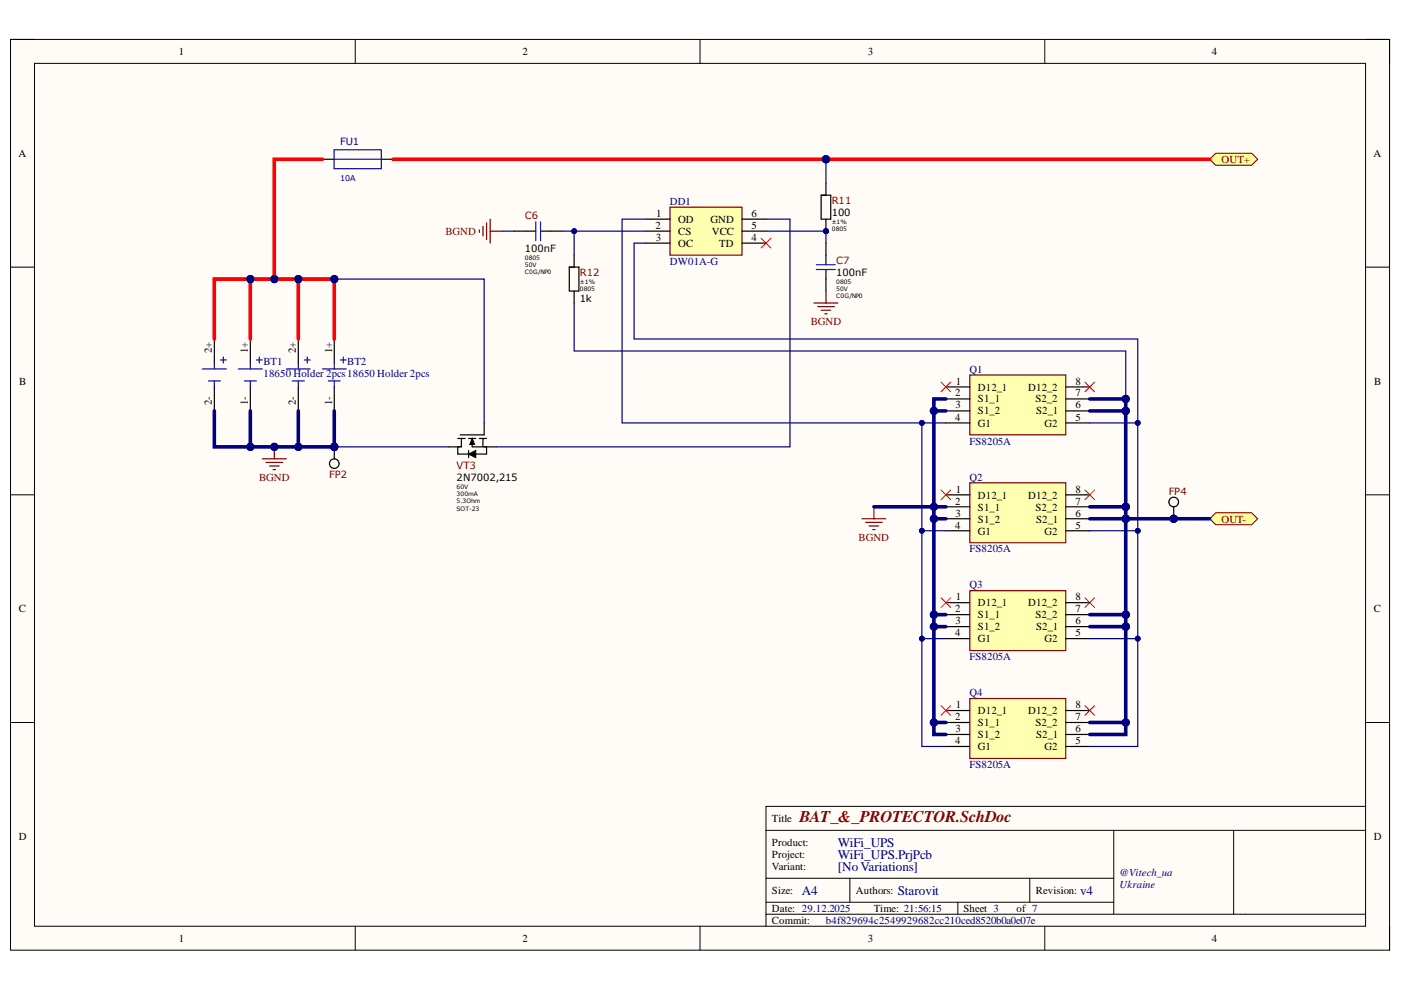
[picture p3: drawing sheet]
<svg xmlns="http://www.w3.org/2000/svg" width="297mm" height="210mm" viewBox="0 0 297 210" stroke-linecap="round" stroke-linejoin="round" font-family="sans-serif">
<path d="M2.2 8.4h292.4v193.1h-292.4z" fill-rule="evenodd" fill="#fffcf8"/>
<path d="M2.2 8.4h292.4v193.1h-292.4z" fill="none" stroke="#000" stroke-width=".21"/>
<path d="M7.3 13.4h282.2v183h-282.2z" fill-rule="evenodd" fill="#fffcf8"/>
<g fill="none" stroke="#000" stroke-width=".21">
<path d="M2.2 8.4h5.1M7.3 13.4h282.2v183h-282.2zM75.3 8.4v5M148.4 8.4v5M221.5 8.4v5M289.5 8.4h5.1v5M2.2 56.6h5.1M289.5 56.6h5.1M2.2 104.9h5.1M289.5 104.9h5.1M2.2 153.2h5.1M289.5 153.2h5.1"/>
<path d="M162.4 176.1h127.1M236.1 176.1v17.7M261.6 176.1v17.7M289.5 171h-127.1v25.4M75.3 196.4v5.1M148.4 196.4v5.1M162.4 186.2h73.7M162.4 193.8h127.1M162.4 191.3h73.7M180.2 186.2v5.1M203.1 191.3v2.5M218.3 186.2v5.1"/>
<path d="M221.5 196.4v5.1M294.6 196.4v5.1"/>
</g>
<path d="M205.6 79.5h20.4v12.7h-20.4z" fill-rule="evenodd" fill="#ffffb0"/>
<path d="M205.6 79.5h20.4v12.7h-20.4z" fill="none" stroke="#800000" stroke-width=".25"/>
<path d="M200.5 82h5.1M200.5 84.6h5.1M200.5 87.1h5.1M200.5 89.7h5.1M226 82h5M226 84.6h5M226 87.1h5M226 89.7h5" fill="none" stroke="#000" stroke-width=".25"/>
<path d="M205.6 102.4h20.4v12.7h-20.4z" fill-rule="evenodd" fill="#ffffb0"/>
<path d="M205.6 102.4h20.4v12.7h-20.4z" fill="none" stroke="#800000" stroke-width=".25"/>
<path d="M200.5 104.9h5.1M200.5 107.5h5.1M200.5 110h5.1M200.5 112.5h5.1M226 104.9h5M226 107.5h5M226 110h5M226 112.5h5" fill="none" stroke="#000" stroke-width=".25"/>
<path d="M256.5 33.8l1.2-1.3h7.7l1.2 1.3-1.2 1.2h-7.7z" fill-rule="evenodd" fill="#ffff80"/>
<path d="M256.5 33.8l1.2-1.3h7.7l1.2 1.3-1.2 1.2h-7.7z" fill="none" stroke="#800000" stroke-width=".21"/>
<path d="M256.5 110l1.2-1.3h7.7l1.2 1.3-1.2 1.3h-7.7z" fill-rule="evenodd" fill="#ffff80"/>
<path d="M256.5 110l1.2-1.3h7.7l1.2 1.3-1.2 1.3h-7.7z" fill="none" stroke="#800000" stroke-width=".21"/>
<path d="M161.4 50.5l2 2.1M163.4 50.5l-2 2.1M199.5 81l2.1 2.1M201.6 81l-2.1 2.1M230 81l2.1 2.1M232.1 81l-2.1 2.1M199.5 103.9l2.1 2M201.6 103.9l-2.1 2M230 103.9l2.1 2M232.1 103.9l-2.1 2" fill="none" stroke="#f00" stroke-width=".21"/>
<path d="M120.7 56.6h2v5.1h-2zM121.7 54.1v2.5M121.7 61.7v2.6" fill="none" stroke="#000" stroke-width=".25"/>
<path d="M101.6 48.8v.5M102.4 48v2M103.2 47.2v3.6M103.9 46.5v5M103.9 49h2.6" fill="none" stroke="#800000" stroke-width=".25"/>
<path d="M205.6 125.2h20.4v12.7h-20.4z" fill-rule="evenodd" fill="#ffffb0"/>
<path d="M172.6 64.3h5.1M173.3 65h3.6M174.1 65.8h2M174.9 66.5h.5M175.1 61.7v2.6M55.6 97.3h5.1M56.4 98h3.5M57.1 98.8h2.1M57.9 99.6h.5M58.2 94.7v2.6M205.6 125.2h20.4v12.7h-20.4z" fill="none" stroke="#800000" stroke-width=".25"/>
<g fill="none" stroke="#000" stroke-width=".25">
<path d="M45.4 71.9v5.1M53.1 71.9v5.1M63.2 71.9v5.1M70.9 71.9v5.1M45.4 82v5.1M53.1 82v5.1M63.2 82v5.1M70.9 82v5.1M200.5 127.8h5.1M200.5 130.3h5.1M200.5 132.9h5.1M200.5 135.4h5.1"/>
<path d="M226 127.8h5M226 130.3h5M226 132.9h5M226 135.4h5"/>
</g>
<path d="M199.5 126.8l2.1 2M201.6 126.8l-2.1 2M230 126.8l2.1 2M232.1 126.8l-2.1 2" fill="none" stroke="#f00" stroke-width=".21"/>
<g fill="none" stroke="#00f" stroke-width=".25">
<path d="M42.9 78.2h5.1M45.4 77v1.2M46.7 76.3h1.3M47.4 75.7v1.3M50.5 78.2h5.1M53.1 77v1.2M54.3 76.3h1.3M55 75.7v1.3M60.7 78.2h5.1M63.2 77v1.2M64.5 76.3h1.3M65.2 75.7v1.3"/>
<path d="M68.3 78.2h5.1M70.9 77v1.2M72.1 76.3h1.3M72.8 75.7v1.3M44.2 80.8h2.5M45.4 80.8v1.2M51.8 80.8h2.5M53.1 80.8v1.2M62 80.8h2.5M63.2 80.8v1.2M69.6 80.8h2.5M70.9 80.8v1.2"/>
</g>
<circle cx="58.2" cy="94.7" r=".76" fill="#000080"/>
<circle cx="58.2" cy="94.7" r=".76" fill="none" stroke="#000080" stroke-width=".21"/>
<path d="M182.7 110h5.1M183.5 110.8h3.6M184.3 111.5h2M185 112.3h.5M185.3 107.5v2.5" fill="none" stroke="#800000" stroke-width=".25"/>
<circle cx="175.1" cy="49" r=".51" fill="#000080"/>
<circle cx="175.1" cy="49" r=".51" fill="none" stroke="#000080" stroke-width=".21"/>
<path d="M175.1 38.9v2.5M175.1 46.5v2.5" fill="none" stroke="#000" stroke-width=".25"/>
<circle cx="175.1" cy="49" r=".51" fill="#000080"/>
<circle cx="175.1" cy="49" r=".51" fill="none" stroke="#000080" stroke-width=".21"/>
<path d="M174.1 41.4h2v5.1h-2z" fill="none" stroke="#000" stroke-width=".25"/>
<path d="M205.6 148.1h20.4v12.7h-20.4z" fill-rule="evenodd" fill="#ffffb0"/>
<path d="M205.6 148.1h20.4v12.7h-20.4z" fill="none" stroke="#800000" stroke-width=".25"/>
<path d="M200.5 150.6h5.1M200.5 153.2h5.1M200.5 155.7h5.1M200.5 158.3h5.1M226 150.6h5M226 153.2h5M226 155.7h5M226 158.3h5" fill="none" stroke="#000" stroke-width=".25"/>
<path d="M199.5 149.6l2.1 2.1M201.6 149.6l-2.1 2.1M230 149.6l2.1 2.1M232.1 149.6l-2.1 2.1" fill="none" stroke="#f00" stroke-width=".21"/>
<circle cx="70.9" cy="94.7" r=".76" fill="#000080"/>
<circle cx="70.9" cy="94.7" r=".76" fill="none" stroke="#000080" stroke-width=".21"/>
<g fill="none" stroke="#000" stroke-width=".25">
<path d="M70.9 94.7v2.6"/>
<circle cx="70.9" cy="98.3" r="1.02"/>
</g>
<circle cx="70.9" cy="94.7" r=".76" fill="#000080"/>
<circle cx="70.9" cy="94.7" r=".76" fill="none" stroke="#000080" stroke-width=".21"/>
<circle cx="248.8" cy="110" r=".76" fill="#000080"/>
<circle cx="248.8" cy="110" r=".76" fill="none" stroke="#000080" stroke-width=".21"/>
<g fill="none" stroke="#000" stroke-width=".25">
<path d="M248.9 107.5v2.5"/>
<circle cx="248.8" cy="106.4" r="1.02"/>
</g>
<circle cx="248.8" cy="110" r=".76" fill="#000080"/>
<circle cx="248.8" cy="110" r=".76" fill="none" stroke="#000080" stroke-width=".21"/>
<path d="M97.1 94.7v1.6h6.1v-1.6M97.1 93h1.5M97.8 93v1.7h-2.8M99.3 93h1.6M99.3 95.5v1.5M100.1 93v1.7h5.1M101.6 93h1.6M102.4 93v1.7M102.7 89.7v2.5h-5.1" fill="none" stroke="#000" stroke-width=".25"/>
<path d="M99.3 96.3l1.6-.8v1.5zM100.1 93l.5 1.2h-1z" fill="#000"/>
<path d="M99.3 96.3l1.6-.8v1.5zM100.1 93l.5 1.2h-1z" fill="none" stroke="#000" stroke-width=".21"/>
<path d="M142.1 43.9h15.2v10.2h-15.2z" fill-rule="evenodd" fill="#ffffb0"/>
<path d="M142.1 43.9h15.2v10.2h-15.2z" fill="none" stroke="#800000" stroke-width=".25"/>
<path d="M68.3 33.8h2.5M80.8 33.8h2.5M137 46.5h5.1M137 49h5.1M137 51.5h5.1M157.3 46.5h5.1M157.3 49h5.1M157.3 51.5h5.1" fill="none" stroke="#000" stroke-width=".25"/>
<path d="M70.8 31.8h10v4h-10zM70.8 33.8h10" fill="none" stroke="#00f" stroke-width=".25"/>
<path d="M200.5 89.7h-5v22.8h5" fill="none" stroke="#000080" stroke-width=".25"/>
<circle cx="195.5" cy="112.5" r=".51" fill="#000080"/>
<circle cx="195.5" cy="112.5" r=".51" fill="none" stroke="#000080" stroke-width=".21"/>
<circle cx="195.5" cy="89.7" r=".51" fill="#000080"/>
<circle cx="195.5" cy="89.7" r=".51" fill="none" stroke="#000080" stroke-width=".21"/>
<path d="M231 84.6h7.7v2.5" fill="none" stroke="#000080" stroke-width=".76"/>
<circle cx="238.7" cy="84.6" r=".76" fill="#000080"/>
<circle cx="238.7" cy="84.6" r=".76" fill="none" stroke="#000080" stroke-width=".21"/>
<circle cx="238.7" cy="87.1" r=".76" fill="#000080"/>
<circle cx="238.7" cy="87.1" r=".76" fill="none" stroke="#000080" stroke-width=".21"/>
<path d="M231 107.5h7.7" fill="none" stroke="#000080" stroke-width=".76"/>
<circle cx="238.7" cy="107.5" r=".76" fill="#000080"/>
<circle cx="238.7" cy="107.5" r=".76" fill="none" stroke="#000080" stroke-width=".21"/>
<path d="M238.7 110h17.8" fill="none" stroke="#000080" stroke-width=".76"/>
<circle cx="238.7" cy="110" r=".76" fill="#000080"/>
<circle cx="238.7" cy="110" r=".76" fill="none" stroke="#000080" stroke-width=".21"/>
<circle cx="248.8" cy="110" r=".76" fill="#000080"/>
<circle cx="248.8" cy="110" r=".76" fill="none" stroke="#000080" stroke-width=".21"/>
<path d="M198 87.1h2.5" fill="none" stroke="#000080" stroke-width=".76"/>
<circle cx="198" cy="87.1" r=".76" fill="#000080"/>
<circle cx="198" cy="87.1" r=".76" fill="none" stroke="#000080" stroke-width=".21"/>
<path d="M185.3 107.5h12.7v2.5h2.5" fill="none" stroke="#000080" stroke-width=".76"/>
<circle cx="198" cy="107.5" r=".76" fill="#000080"/>
<circle cx="198" cy="107.5" r=".76" fill="none" stroke="#000080" stroke-width=".21"/>
<circle cx="198" cy="110" r=".76" fill="#000080"/>
<circle cx="198" cy="110" r=".76" fill="none" stroke="#000080" stroke-width=".21"/>
<path d="M106.5 49h2.5" fill="none" stroke="#000080" stroke-width=".25"/>
<path d="M231 130.3h7.7" fill="none" stroke="#000080" stroke-width=".76"/>
<circle cx="238.7" cy="130.3" r=".76" fill="#000080"/>
<circle cx="238.7" cy="130.3" r=".76" fill="none" stroke="#000080" stroke-width=".21"/>
<path d="M231 132.9h7.7" fill="none" stroke="#000080" stroke-width=".76"/>
<circle cx="238.7" cy="132.9" r=".76" fill="#000080"/>
<circle cx="238.7" cy="132.9" r=".76" fill="none" stroke="#000080" stroke-width=".21"/>
<path d="M198 110v20.3h2.5" fill="none" stroke="#000080" stroke-width=".76"/>
<circle cx="198" cy="130.3" r=".76" fill="#000080"/>
<circle cx="198" cy="130.3" r=".76" fill="none" stroke="#000080" stroke-width=".21"/>
<circle cx="198" cy="110" r=".76" fill="#000080"/>
<circle cx="198" cy="110" r=".76" fill="none" stroke="#000080" stroke-width=".21"/>
<path d="M198 130.3v2.6h2.5" fill="none" stroke="#000080" stroke-width=".76"/>
<circle cx="198" cy="132.9" r=".76" fill="#000080"/>
<circle cx="198" cy="132.9" r=".76" fill="none" stroke="#000080" stroke-width=".21"/>
<circle cx="198" cy="130.3" r=".76" fill="#000080"/>
<circle cx="198" cy="130.3" r=".76" fill="none" stroke="#000080" stroke-width=".21"/>
<path d="M195.5 112.5v22.9h5" fill="none" stroke="#000080" stroke-width=".25"/>
<circle cx="195.5" cy="135.4" r=".51" fill="#000080"/>
<circle cx="195.5" cy="135.4" r=".51" fill="none" stroke="#000080" stroke-width=".21"/>
<circle cx="195.5" cy="112.5" r=".51" fill="#000080"/>
<circle cx="195.5" cy="112.5" r=".51" fill="none" stroke="#000080" stroke-width=".21"/>
<path d="M175.1 49v2.5" fill="none" stroke="#000080" stroke-width=".25"/>
<circle cx="175.1" cy="49" r=".51" fill="#000080"/>
<circle cx="175.1" cy="49" r=".51" fill="none" stroke="#000080" stroke-width=".21"/>
<path d="M231 112.5h10.2" fill="none" stroke="#000080" stroke-width=".25"/>
<circle cx="241.2" cy="112.5" r=".51" fill="#000080"/>
<circle cx="241.2" cy="112.5" r=".51" fill="none" stroke="#000080" stroke-width=".21"/>
<path d="M231 89.7h10.2" fill="none" stroke="#000080" stroke-width=".25"/>
<circle cx="241.2" cy="89.7" r=".51" fill="#000080"/>
<circle cx="241.2" cy="89.7" r=".51" fill="none" stroke="#000080" stroke-width=".21"/>
<path d="M137 46.5h-5.1v43.2h63.6" fill="none" stroke="#000080" stroke-width=".25"/>
<circle cx="195.5" cy="89.7" r=".51" fill="#000080"/>
<circle cx="195.5" cy="89.7" r=".51" fill="none" stroke="#000080" stroke-width=".21"/>
<path d="M121.7 49v5.1" fill="none" stroke="#000080" stroke-width=".25"/>
<circle cx="121.7" cy="49" r=".51" fill="#000080"/>
<circle cx="121.7" cy="49" r=".51" fill="none" stroke="#000080" stroke-width=".21"/>
<path d="M119.2 49h17.8" fill="none" stroke="#000080" stroke-width=".25"/>
<circle cx="121.7" cy="49" r=".51" fill="#000080"/>
<circle cx="121.7" cy="49" r=".51" fill="none" stroke="#000080" stroke-width=".21"/>
<path d="M137 51.5h-2.6v20.4h106.8v63.5h-10.2" fill="none" stroke="#000080" stroke-width=".25"/>
<circle cx="241.2" cy="135.4" r=".51" fill="#000080"/>
<circle cx="241.2" cy="135.4" r=".51" fill="none" stroke="#000080" stroke-width=".21"/>
<circle cx="241.2" cy="112.5" r=".51" fill="#000080"/>
<circle cx="241.2" cy="112.5" r=".51" fill="none" stroke="#000080" stroke-width=".21"/>
<circle cx="241.2" cy="89.7" r=".51" fill="#000080"/>
<circle cx="241.2" cy="89.7" r=".51" fill="none" stroke="#000080" stroke-width=".21"/>
<path d="M162.4 49h12.7" fill="none" stroke="#000080" stroke-width=".25"/>
<circle cx="175.1" cy="49" r=".51" fill="#000080"/>
<circle cx="175.1" cy="49" r=".51" fill="none" stroke="#000080" stroke-width=".21"/>
<path d="M200.5 84.6h-2.5v22.9h2.5" fill="none" stroke="#000080" stroke-width=".76"/>
<circle cx="198" cy="87.1" r=".76" fill="#000080"/>
<circle cx="198" cy="87.1" r=".76" fill="none" stroke="#000080" stroke-width=".21"/>
<circle cx="198" cy="107.5" r=".76" fill="#000080"/>
<circle cx="198" cy="107.5" r=".76" fill="none" stroke="#000080" stroke-width=".21"/>
<path d="M231 87.1h7.7v22.9h-7.7" fill="none" stroke="#000080" stroke-width=".76"/>
<circle cx="238.7" cy="110" r=".76" fill="#000080"/>
<circle cx="238.7" cy="110" r=".76" fill="none" stroke="#000080" stroke-width=".21"/>
<circle cx="238.7" cy="107.5" r=".76" fill="#000080"/>
<circle cx="238.7" cy="107.5" r=".76" fill="none" stroke="#000080" stroke-width=".21"/>
<circle cx="238.7" cy="87.1" r=".76" fill="#000080"/>
<circle cx="238.7" cy="87.1" r=".76" fill="none" stroke="#000080" stroke-width=".21"/>
<path d="M121.7 64.3v10.1h117v58.5" fill="none" stroke="#000080" stroke-width=".25"/>
<circle cx="238.7" cy="132.9" r=".76" fill="#000080"/>
<circle cx="238.7" cy="132.9" r=".76" fill="none" stroke="#000080" stroke-width=".21"/>
<circle cx="238.7" cy="130.3" r=".76" fill="#000080"/>
<circle cx="238.7" cy="130.3" r=".76" fill="none" stroke="#000080" stroke-width=".21"/>
<circle cx="238.7" cy="110" r=".76" fill="#000080"/>
<circle cx="238.7" cy="110" r=".76" fill="none" stroke="#000080" stroke-width=".21"/>
<circle cx="238.7" cy="107.5" r=".76" fill="#000080"/>
<circle cx="238.7" cy="107.5" r=".76" fill="none" stroke="#000080" stroke-width=".21"/>
<circle cx="238.7" cy="87.1" r=".76" fill="#000080"/>
<circle cx="238.7" cy="87.1" r=".76" fill="none" stroke="#000080" stroke-width=".21"/>
<circle cx="238.7" cy="84.6" r=".76" fill="#000080"/>
<circle cx="238.7" cy="84.6" r=".76" fill="none" stroke="#000080" stroke-width=".21"/>
<path d="M238.7 110v22.9" fill="none" stroke="#000080" stroke-width=".76"/>
<circle cx="238.7" cy="110" r=".76" fill="#000080"/>
<circle cx="238.7" cy="110" r=".76" fill="none" stroke="#000080" stroke-width=".21"/>
<circle cx="238.7" cy="130.3" r=".76" fill="#000080"/>
<circle cx="238.7" cy="130.3" r=".76" fill="none" stroke="#000080" stroke-width=".21"/>
<circle cx="238.7" cy="132.9" r=".76" fill="#000080"/>
<circle cx="238.7" cy="132.9" r=".76" fill="none" stroke="#000080" stroke-width=".21"/>
<path d="M63.2 87.1v7.6h7.7v-7.6" fill="none" stroke="#000080" stroke-width=".76"/>
<circle cx="70.9" cy="94.7" r=".76" fill="#000080"/>
<circle cx="70.9" cy="94.7" r=".76" fill="none" stroke="#000080" stroke-width=".21"/>
<circle cx="63.2" cy="94.7" r=".76" fill="#000080"/>
<circle cx="63.2" cy="94.7" r=".76" fill="none" stroke="#000080" stroke-width=".21"/>
<path d="M63.2 71.9v-12.7h7.7v12.7" fill="none" stroke="#f00" stroke-width=".76"/>
<circle cx="63.2" cy="59.2" r=".76" fill="#000080"/>
<circle cx="63.2" cy="59.2" r=".76" fill="none" stroke="#000080" stroke-width=".21"/>
<circle cx="70.9" cy="59.2" r=".76" fill="#000080"/>
<circle cx="70.9" cy="59.2" r=".76" fill="none" stroke="#000080" stroke-width=".21"/>
<path d="M63.2 59.2h-17.8v12.7" fill="none" stroke="#f00" stroke-width=".76"/>
<circle cx="53.1" cy="59.2" r=".76" fill="#000080"/>
<circle cx="53.1" cy="59.2" r=".76" fill="none" stroke="#000080" stroke-width=".21"/>
<circle cx="58.2" cy="59.2" r=".76" fill="#000080"/>
<circle cx="58.2" cy="59.2" r=".76" fill="none" stroke="#000080" stroke-width=".21"/>
<circle cx="63.2" cy="59.2" r=".76" fill="#000080"/>
<circle cx="63.2" cy="59.2" r=".76" fill="none" stroke="#000080" stroke-width=".21"/>
<path d="M53.1 59.2v12.7" fill="none" stroke="#f00" stroke-width=".76"/>
<circle cx="53.1" cy="59.2" r=".76" fill="#000080"/>
<circle cx="53.1" cy="59.2" r=".76" fill="none" stroke="#000080" stroke-width=".21"/>
<path d="M45.4 87.1v7.6h17.8" fill="none" stroke="#000080" stroke-width=".76"/>
<circle cx="53.1" cy="94.7" r=".76" fill="#000080"/>
<circle cx="53.1" cy="94.7" r=".76" fill="none" stroke="#000080" stroke-width=".21"/>
<circle cx="58.2" cy="94.7" r=".76" fill="#000080"/>
<circle cx="58.2" cy="94.7" r=".76" fill="none" stroke="#000080" stroke-width=".21"/>
<circle cx="63.2" cy="94.7" r=".76" fill="#000080"/>
<circle cx="63.2" cy="94.7" r=".76" fill="none" stroke="#000080" stroke-width=".21"/>
<path d="M53.1 87.1v7.6" fill="none" stroke="#000080" stroke-width=".76"/>
<circle cx="53.1" cy="94.7" r=".76" fill="#000080"/>
<circle cx="53.1" cy="94.7" r=".76" fill="none" stroke="#000080" stroke-width=".21"/>
<path d="M195.5 135.4v22.9h5" fill="none" stroke="#000080" stroke-width=".25"/>
<circle cx="195.5" cy="135.4" r=".51" fill="#000080"/>
<circle cx="195.5" cy="135.4" r=".51" fill="none" stroke="#000080" stroke-width=".21"/>
<path d="M241.2 135.4v22.9h-10.2" fill="none" stroke="#000080" stroke-width=".25"/>
<circle cx="241.2" cy="135.4" r=".51" fill="#000080"/>
<circle cx="241.2" cy="135.4" r=".51" fill="none" stroke="#000080" stroke-width=".21"/>
<path d="M238.7 132.9v22.8h-7.7" fill="none" stroke="#000080" stroke-width=".76"/>
<circle cx="238.7" cy="153.2" r=".76" fill="#000080"/>
<circle cx="238.7" cy="153.2" r=".76" fill="none" stroke="#000080" stroke-width=".21"/>
<circle cx="238.7" cy="132.9" r=".76" fill="#000080"/>
<circle cx="238.7" cy="132.9" r=".76" fill="none" stroke="#000080" stroke-width=".21"/>
<path d="M198 132.9v20.3h2.5" fill="none" stroke="#000080" stroke-width=".76"/>
<circle cx="198" cy="153.2" r=".76" fill="#000080"/>
<circle cx="198" cy="153.2" r=".76" fill="none" stroke="#000080" stroke-width=".21"/>
<circle cx="198" cy="132.9" r=".76" fill="#000080"/>
<circle cx="198" cy="132.9" r=".76" fill="none" stroke="#000080" stroke-width=".21"/>
<path d="M198 153.2v2.5h2.5" fill="none" stroke="#000080" stroke-width=".76"/>
<circle cx="198" cy="153.2" r=".76" fill="#000080"/>
<circle cx="198" cy="153.2" r=".76" fill="none" stroke="#000080" stroke-width=".21"/>
<path d="M231 153.2h7.7" fill="none" stroke="#000080" stroke-width=".76"/>
<circle cx="238.7" cy="153.2" r=".76" fill="#000080"/>
<circle cx="238.7" cy="153.2" r=".76" fill="none" stroke="#000080" stroke-width=".21"/>
<path d="M175.1 33.8v5.1" fill="none" stroke="#000080" stroke-width=".25"/>
<circle cx="175.1" cy="33.8" r=".76" fill="#000080"/>
<circle cx="175.1" cy="33.8" r=".76" fill="none" stroke="#000080" stroke-width=".21"/>
<path d="M162.4 46.5h5.1v48.2h-62.3M70.9 94.7h24.1" fill="none" stroke="#000080" stroke-width=".25"/>
<circle cx="70.9" cy="94.7" r=".76" fill="#000080"/>
<circle cx="70.9" cy="94.7" r=".76" fill="none" stroke="#000080" stroke-width=".21"/>
<path d="M70.9 59.2h31.8v30.5" fill="none" stroke="#000080" stroke-width=".25"/>
<circle cx="70.9" cy="59.2" r=".76" fill="#000080"/>
<circle cx="70.9" cy="59.2" r=".76" fill="none" stroke="#000080" stroke-width=".21"/>
<path d="M68.3 33.8h-10.1v25.4" fill="none" stroke="#f00" stroke-width=".76"/>
<circle cx="58.2" cy="59.2" r=".76" fill="#000080"/>
<circle cx="58.2" cy="59.2" r=".76" fill="none" stroke="#000080" stroke-width=".21"/>
<path d="M83.3 33.8h91.8" fill="none" stroke="#f00" stroke-width=".76"/>
<circle cx="175.1" cy="33.8" r=".76" fill="#000080"/>
<circle cx="175.1" cy="33.8" r=".76" fill="none" stroke="#000080" stroke-width=".21"/>
<path d="M175.1 33.8h81.4" fill="none" stroke="#f00" stroke-width=".76"/>
<circle cx="175.1" cy="33.8" r=".76" fill="#000080"/>
<circle cx="175.1" cy="33.8" r=".76" fill="none" stroke="#000080" stroke-width=".21"/>
<path d="M109 49h4.6M114.6 49h4.6M175.1 51.5v4.6M175.1 57.1v4.6" fill="none" stroke="#000" stroke-width=".25"/>
<path d="M113.6 47v4M114.6 47v4M173.1 57.1h4M173.1 56.1h4" fill="none" stroke="#150cd4" stroke-width=".25"/>
<text font-size="3.5" fill="#800000" x="169.5" y="174.3">BAT_&amp;_PROTECTOR.SchDoc</text>
<g font-size="2.8" fill="#000080">
<text x="177.6" y="179.6">WiFi_UPS</text>
<text x="177.6" y="182.1">WiFi_UPS.PrjPcb</text>
<text x="177.6" y="184.6">[NoVariations]</text>
<text x="170" y="189.7">A4</text>
<text x="190.3" y="189.7">Starovit</text>
<text x="229" y="189.7">v4</text>
</g>
<g font-size="2.3">
<text x="37.9" y="11.7">1</text>
<text x="110.8" y="11.7">2</text>
<text x="184" y="11.7">3</text>
<text x="256.9" y="11.7">4</text>
<text x="3.9" y="33.3">A</text>
<text x="291.2" y="33.3">A</text>
<text x="139.1" y="46">1</text>
<text x="143.8" y="47.3">OD</text>
<text x="150.6" y="47.3">GND</text>
<text x="159.4" y="46">6</text>
<text x="139" y="48.5">2</text>
<text x="139" y="51.1">3</text>
<text x="143.8" y="49.8">CS</text>
<text x="143.8" y="52.4">OC</text>
<text x="150.9" y="49.8">VCC</text>
<text x="152.5" y="52.4">TD</text>
<text x="159.4" y="48.5">5</text>
<text x="159.4" y="51.1">4</text>
<text x="44.9" y="74.9" transform="rotate(-90 44.9 74.9)">2+</text>
<text x="52.6" y="74.9" transform="rotate(-90 52.6 74.9)">1+</text>
<text x="62.7" y="74.9" transform="rotate(-90 62.7 74.9)">2+</text>
<text x="70.4" y="74.9" transform="rotate(-90 70.4 74.9)">1+</text>
<text x="4.1" y="81.5">B</text>
<text x="202.7" y="81.5">1</text>
<text x="207.3" y="82.8">D12_1</text>
<text x="218" y="82.8">D12_2</text>
<text x="228" y="81.5">8</text>
<text x="291.4" y="81.5">B</text>
<text x="44.9" y="85.9" transform="rotate(-90 44.9 85.9)">2-</text>
<text x="52.6" y="85.9" transform="rotate(-90 52.6 85.9)">1-</text>
<text x="62.7" y="85.9" transform="rotate(-90 62.7 85.9)">2-</text>
<text x="70.4" y="85.9" transform="rotate(-90 70.4 85.9)">1-</text>
<text x="202.5" y="84.1">2</text>
<text x="202.5" y="89.2">4</text>
<text x="202.6" y="86.6">3</text>
<text x="207.3" y="85.3">S1_1</text>
<text x="207.3" y="87.9">S1_2</text>
<text x="219.5" y="85.3">S2_2</text>
<text x="219.7" y="87.9">S2_1</text>
<text x="228" y="84.1">7</text>
<text x="228" y="86.6">6</text>
<text x="228" y="89.2">5</text>
<text x="207.3" y="90.5">G1</text>
<text x="221.5" y="90.5">G2</text>
<text x="202.5" y="107">2</text>
<text x="202.7" y="104.4">1</text>
<text x="207.3" y="105.7">D12_1</text>
<text x="218" y="105.7">D12_2</text>
<text x="228" y="104.4">8</text>
<text x="228" y="107">7</text>
<text x="202.5" y="112.1">4</text>
<text x="202.6" y="109.5">3</text>
<text x="207.3" y="108.3">S1_1</text>
<text x="207.3" y="110.8">S1_2</text>
<text x="207.3" y="113.3">G1</text>
<text x="219.5" y="108.3">S2_2</text>
<text x="219.7" y="110.8">S2_1</text>
<text x="221.5" y="113.3">G2</text>
<text x="228" y="109.5">6</text>
<text x="228" y="112.1">5</text>
<text x="4" y="129.8">C</text>
<text x="202.5" y="129.8">2</text>
<text x="202.7" y="127.3">1</text>
<text x="207.3" y="128.6">D12_1</text>
<text x="207.3" y="131.1">S1_1</text>
<text x="218" y="128.6">D12_2</text>
<text x="219.5" y="131.1">S2_2</text>
<text x="228" y="127.3">8</text>
<text x="228" y="129.8">7</text>
<text x="291.3" y="129.8">C</text>
<text x="202.5" y="134.9">4</text>
<text x="202.6" y="132.4">3</text>
<text x="207.3" y="133.6">S1_2</text>
<text x="207.3" y="136.2">G1</text>
<text x="219.7" y="133.6">S2_1</text>
<text x="221.5" y="136.2">G2</text>
<text x="228" y="132.4">6</text>
<text x="228" y="134.9">5</text>
<text x="202.5" y="152.7">2</text>
<text x="202.6" y="155.3">3</text>
<text x="202.7" y="150.2">1</text>
<text x="207.3" y="151.5">D12_1</text>
<text x="207.3" y="154">S1_1</text>
<text x="218" y="151.5">D12_2</text>
<text x="219.5" y="154">S2_2</text>
<text x="228" y="150.2">8</text>
<text x="228" y="152.7">7</text>
<text x="228" y="155.3">6</text>
<text x="202.5" y="157.8">4</text>
<text x="207.3" y="156.5">S1_2</text>
<text x="207.3" y="159.1">G1</text>
<text x="219.7" y="156.5">S2_1</text>
<text x="221.5" y="159.1">G2</text>
<text x="228" y="157.8">5</text>
<text x="4" y="178.1">D</text>
<text x="163.7" y="174.3">Title</text>
<text x="163.7" y="179.4">Product:</text>
<text x="291.3" y="178.1">D</text>
<text x="163.7" y="181.9">Project:</text>
<text x="163.7" y="184.5">Variant:</text>
<text x="163.7" y="189.5">Size:</text>
<text x="181.4" y="189.5">Authors:</text>
<text x="219.6" y="189.5">Revision:</text>
<text x="163.7" y="193.3">Date: 29.12.2025</text>
<text x="163.7" y="195.9">Commit:</text>
<text x="185.3" y="193.3">Time: 21:56:15</text>
<text x="204.3" y="193.3">Sheet 3</text>
<text x="215.6" y="193.3">of 7</text>
<text x="37.9" y="199.7">1</text>
<text x="110.8" y="199.7">2</text>
<text x="184" y="199.7">3</text>
<text x="256.9" y="199.7">4</text>
</g>
<g font-size="2.3" fill="#800000">
<text x="259" y="34.6">OUT+</text>
<text x="94.4" y="49.8">BGND</text>
<text x="171.9" y="68.8">BGND</text>
<text x="54.9" y="101.9">BGND</text>
<text x="259" y="110.8">OUT-</text>
<text x="182" y="114.6">BGND</text>
</g>
<g font-size="2.3" fill="#000080">
<text x="142" y="43.5">DD1</text>
<text x="142" y="56.2">DW01A-G</text>
<text x="55.9" y="77.5">BT1</text>
<text x="73.6" y="77.5">BT2</text>
<text x="55.9" y="80">18650 Holder 2pcs18650 Holder 2pcs</text>
<text x="205.6" y="79">Q1</text>
<text x="205.6" y="94.3">FS8205A</text>
<text x="205.6" y="101.9">Q2</text>
<text x="205.6" y="117.1">FS8205A</text>
<text x="205.6" y="124.7">Q3</text>
<text x="205.6" y="140">FS8205A</text>
<text x="205.6" y="147.6">Q4</text>
<text x="205.6" y="162.9">FS8205A</text>
<text x="237.4" y="185.7">@Vitech_ua</text>
<text x="237.4" y="188.3">Ukraine</text>
<text x="175.1" y="195.9">b4f829694c2549929682cc210ced8520b0a0e07e</text>
</g>
<text font-size="2.1" fill="#000080" x="72.1" y="30.8">FU1</text>
<g font-size="2.1" fill="#800000">
<text x="111.3" y="46.3">C6</text>
<text x="176.4" y="43.2">R11</text>
<text x="123" y="58.5">R12</text>
<text x="177.3" y="56">C7</text>
<text x="69.8" y="101.4">FP2</text>
<text x="96.8" y="99.4">VT3</text>
<text x="247.8" y="105">FP4</text>
</g>
<g font-size="2.1">
<text x="176.4" y="45.8">100</text>
<text x="111.3" y="53.5">100nF</text>
<text x="177.3" y="58.5">100nF</text>
<text x="123" y="64.1">1k</text>
<text x="96.8" y="101.9">2N7002,215</text>
</g>
<text font-size="1.7" fill="#000080" x="72.1" y="38.5">10A</text>
<g font-size="1.3">
<text x="176.4" y="47.5">±1%</text>
<text x="176.4" y="49.1">0805</text>
<text x="111.3" y="55.1">0805</text>
<text x="111.3" y="56.7">50V</text>
<text x="111.3" y="58.2">C0G/NP0</text>
<text x="123" y="60.2">±1%</text>
<text x="123" y="61.7">0805</text>
<text x="177.3" y="60.2">0805</text>
<text x="177.3" y="61.7">50V</text>
<text x="177.3" y="63.3">C0G/NP0</text>
<text x="96.8" y="103.6">60V</text>
<text x="96.8" y="105.2">300mA</text>
<text x="96.8" y="106.7">5.3Ohm</text>
<text x="96.8" y="108.3">SOT-23</text>
</g>
</svg>
